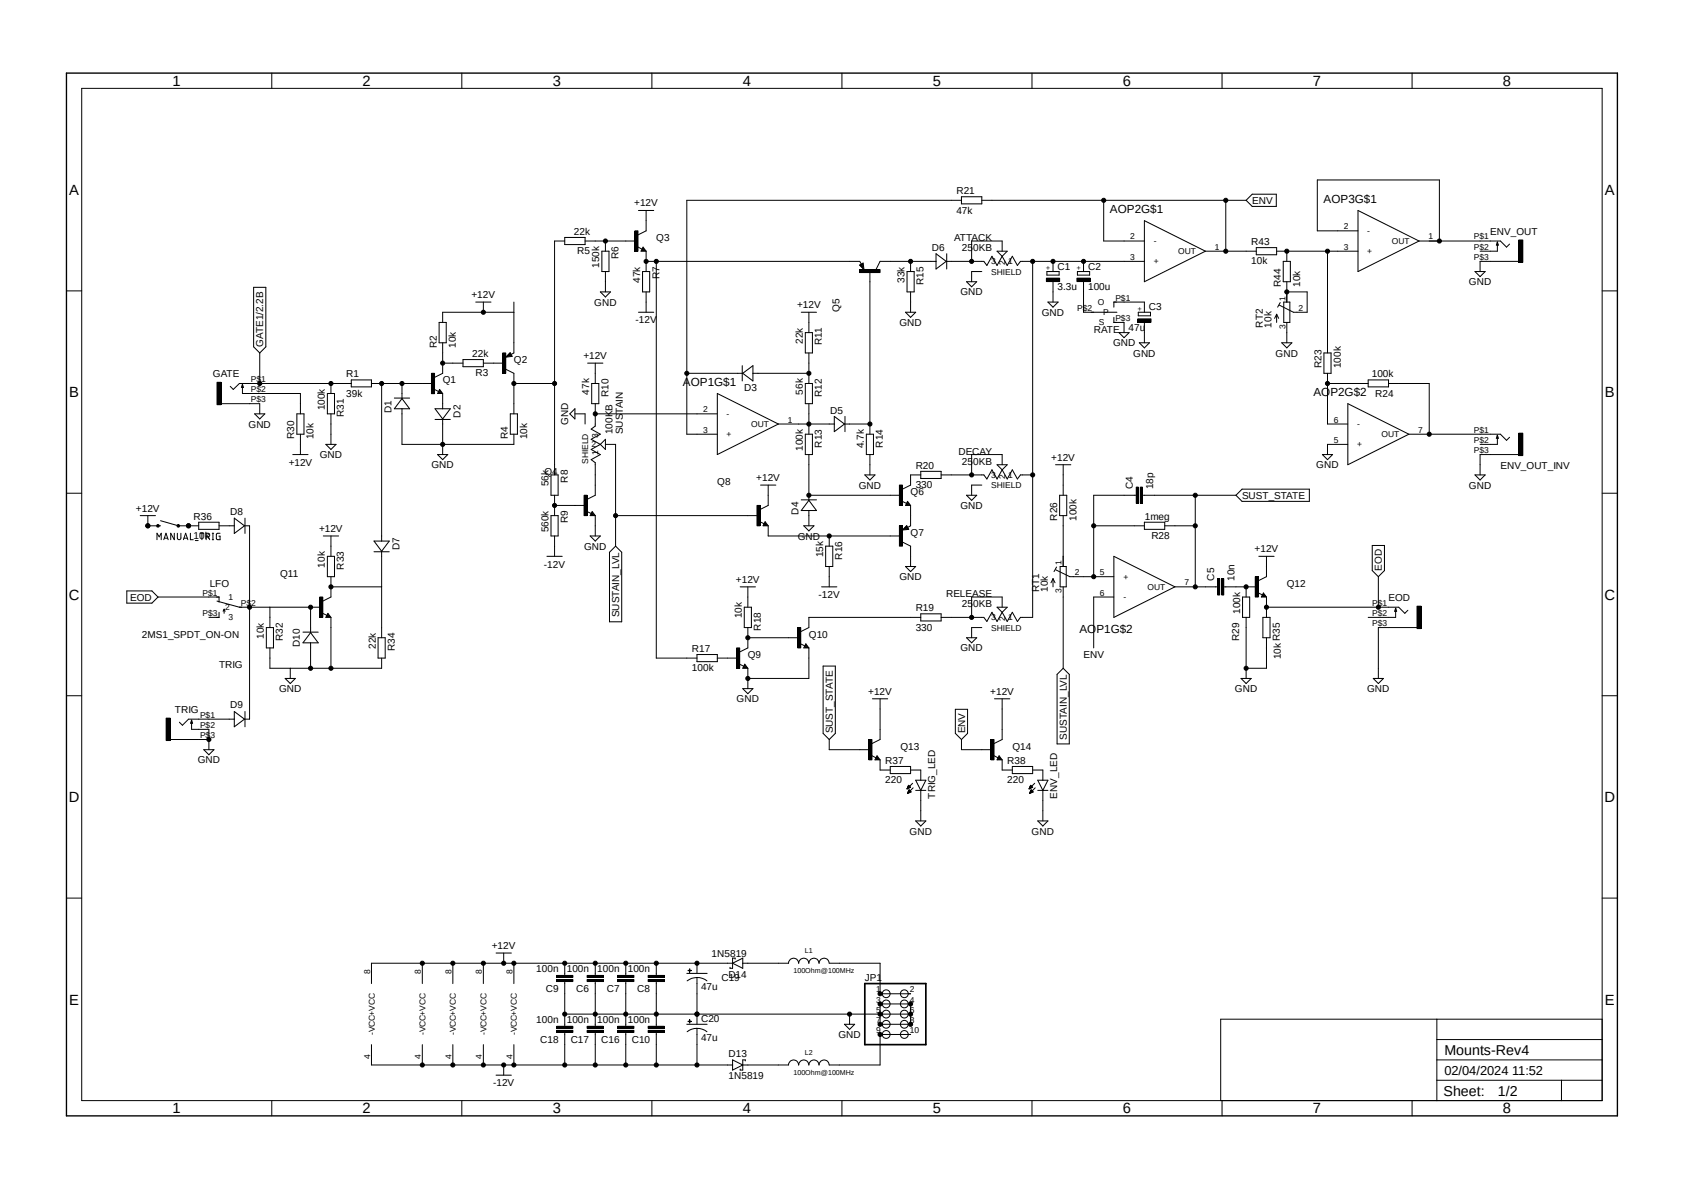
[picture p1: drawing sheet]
<svg xmlns="http://www.w3.org/2000/svg" width="420mm" height="297mm" viewBox="0 0 420 297" stroke-linecap="round" stroke-linejoin="round" font-family="sans-serif">
<path d="M16 17.9l388.2 261.2M404.2 17.9l-388.2 261.2" fill="none" stroke="#fff" stroke-width=".25"/>
<g fill="none" stroke="#000" stroke-width=".25">
<path d="M67.9 18.2v3.9M115.3 18.2v3.9M162.8 18.2v3.9M210.2 18.2v3.9M257.7 18.2v3.9M305.1 18.2v3.9M352.6 18.2v3.9M20.4 22.1h379.6v252.6h-379.6zM141 59.3h5.1v1.7h-5.1zM158.5 57.6h.8v5.1h-.8zM159.4 52.5h3.8M161.3 52.5v5.1l-2 1"/>
<path d="M240.1 50h-68.6v58.4h7.6M240.1 49.1h5.1v1.8h-5.1zM245.2 50h65.9M275.6 50v10.2h10.1M285.7 55.1l15.3 7.6-15.3 7.6zM306.1 50v12.7M311.1 50l1.6-1.5h6v3h-6zM339.1 57.6h-10.2v-12.7h30.5v15.3M339.1 52.5l15.2 7.7-15.2 7.6zM379.2 59.9h1v5.6h-1zM16.6 72.6h3.8M63.3 71.7h3.1v14.9l-1.5 1.5-1.6-1.5z"/>
<path d="M118.8 75.4h3.8M120.7 75.4v2.5M128.3 77.9h-17.8v2.6M128.3 75.4v12.7l-.7 .4M141 60.2h-2.5v58.3M146.1 60.2h12.7M149.9 72.9h2.5l-1.2 1.2zM150.3 62.7h1.8v5.1h-1.8zM151.2 60.2v2.5M151.2 67.8v5.1M159.1 61.6l1.2 .6M159.4 77.9h3.8"/>
<path d="M160.4 67.8h1.8v5.1h-1.8zM160.6 61.7l.7 1h-1.2zM160.6 62.2l.1 .2h-.4l.3-.5 .5 .7h-.8M161.3 62.7v5.1M161.3 72.9v5M161.3 65.2h53.4l.4 .8M163.9 65.2v99.1h10.1M200.1 77.9h3.8M202 77.9v5.1M214.6 66.2l.9-.5 .2 1.6zM214.7 67.3h5.1v.7h-5.1zM215.4 65.9l-.6 .4 .8 .7-.2-1-.3 .3 .2 .3v-.3"/>
<path d="M217.2 67.8v40.6M226.1 77.9h2.5l-1.2 1.3zM226.5 67.8h1.8v5.1h-1.8zM227.4 65.2v2.6M227.4 72.9v5M233.7 65.2h-13.9l-1.1 2.1M233.7 63.3l2.6 1.9-2.6 1.9zM236.4 63.3v3.8M241.3 70.3h2.6l-1.3 1.3zM245.2 67.8h-2.6v2.5M249 62.7h2.5l-1.3 1.3zM250.2 62.7v-2.5h-7.6v5"/>
<path d="M250.2 64l-1.2 2.3-1.3-2.3-1.3 2.3-.7-1.1h-9.4M250.2 64l1.3 2.3 1.3-2.3 1.2 2.3 .8-1.1h30.9M257.9 65.2v88.9h-3.1l-.8 1-1.2-2.3-1.3 2.3-1.3-2.3M261.3 69.4h3.3v.9h-3.3zM261.4 67.8h3.1v.9h-3.1zM261.7 75.4h2.5l-1.3 1.3zM262.9 65.2v2.6M262.9 70.3v5.1M268.9 69.4h3.3v.9h-3.3zM269 67.8h3.1v.9h-3.1zM270.6 70.3v7.6h8.3M270.6 65.2v2.6"/>
<path d="M278.1 79.2v1.3h2.6v2.5M278.1 76.7v-1.3h7.6v2.5M284.1 79.6h3.3v.8h-3.3zM284.2 77.9h3.1v.9h-3.1zM301 62.7h12.7M313.7 61.8h5.1v1.8h-5.1zM318.8 62.7h20.3M318.8 78.4v2.1M318.8 78.4l-.5 1.1M318.8 78.4l.5 1.1M319.7 75.5l-.7 1.2M320.4 65.2h1.8v5.1h-1.8z"/>
<path d="M320.5 75.4h1.6v5.1h-1.6zM321.3 72.9h5.1v5h-3.4l-3.6-1.7M321.3 62.7v2.5M321.3 70.3v5.1M331.5 62.7v25.4M354.3 60.2h20.3l1.6 1.5 .7-.8M368.3 67.8h2.5l-1.2 1.2zM373.9 60.4v2.3h-4.3M373.9 60.4l.2 .8h-.5zM379.2 65.2h-9.6v2.6M400 72.6h3.9M54.2 95.4h1v5.6h-1z"/>
<path d="M60.5 95.9v2.3h14.5v5.1M60.5 95.9l.3 .8h-.5zM64.9 88.1v7.6M81.7 98.2h1.8v5.1h-1.8zM82.6 95.7v2.5M87.7 95.7h-27.9l-1.5 1.5-.8-.8M87.7 94.8h5.1v1.8h-5.1zM92.8 95.7h15.2M95.3 95.7v39.3M98.5 99.4h3.8M100.4 99.5l1.9 2.5h-3.8zM100.4 95.7v3.8"/>
<path d="M107.7 93.2h.8v5.1h-.8zM108.3 97.1l1.3 .6M109.6 80.5h1.8v5.1h-1.8zM109.8 97.2l.7 1h-1.2zM109.8 97.7l.1 .3h-.4l.3-.5 .5 .6h-.8M110.5 85.6v7.6l-2 1M110.5 98.2v3.8M110.5 90.6h5.1M115.6 89.7h5.1v1.8h-5.1zM120.7 90.6h5.1M125.5 88.1h.8v5.1h-.8zM126.3 92.2l2 1v10.1"/>
<path d="M127.3 88.7h-.4l.4-.2 .3 .4-1.1 .1 .8-.8 .4 .7M127.4 88l.5 .9-1.6 .3zM128.3 95.7h10.2M146.7 90.6h3.8M147.7 95.7h1.8v5.1h-1.8zM148.6 90.6v5.1M171.5 93.2h14M179.1 98.2l15.3 7.6-15.3 7.7zM185.3 91.3v3.8M185.5 93.2l2.5-1.9v3.8zM188 93.2h14M201.1 95.7h1.8v5.1h-1.8z"/>
<path d="M201.1 83h1.8v5.1h-1.8zM202 88.1v7.6M279.4 83h2.5l-1.2 1.3zM284.5 85.6h2.5l-1.3 1.2zM285.7 80.5v5.1M320 85.6h2.6l-1.3 1.2zM321.3 80.5v5.1M330.6 88.1h1.8v5.1h-1.8zM331.5 95.7h10.1M331.5 93.2v12.6h5M341.6 94.8h5.1v1.8h-5.1zM346.7 95.7h10.2v12.7"/>
<path d="M55.2 100.8h9.7v2.5M63.6 103.3h2.5l-1.2 1.3zM73.1 113.5h3.8M74.1 103.3h1.8v5.1h-1.8zM75 108.4v5.1M81.4 110.9h2.5l-1.3 1.3zM82.6 103.3v7.6M100.4 102v8.9h27.9v-2.5M108.6 102h3.8l-1.9 2.6zM108.6 104.7h3.8M109.3 113.5h2.5l-1.3 1.2zM110.5 104.6v8.9"/>
<path d="M127.4 103.3h1.8v5.1h-1.8zM137.6 118.5h1.8v5.1h-1.8zM142.3 103.3l1.3-1.3v2.6zM143.6 103.3h2.5v2.5M148.6 103.3h30.5M148.6 100.8v5.5l-1 .8 2.3 1.3-2.3 1.2 2.3 1.3M149.9 110.9l-2.3 1.3 2.3 1.3-2.3 1.2 1 .8v8.1l-2 1M151.2 109.6v2.6l-1.3-1.3zM151.2 110.9h2.5v25.4M194.4 105.8h13.9M201.1 108.4h1.8v5.1h-1.8zM202 100.8v7.6"/>
<path d="M202 113.5v11.4M208.3 103.9l2.6 1.9-2.6 1.9zM210.9 105.8h6.3M211 103.9v3.8M215.9 118.5h2.6l-1.3 1.3zM216.3 108.4h1.8v5.1h-1.8zM217.2 113.5v5M229.9 118.5h-2.5v2.6l-2.1 1M229.9 117.6h5.1v1.8h-5.1zM249 116h2.5l-1.3 1.3zM250.2 116v-2.5h-7.6v5M250.2 117.3l-1.2 2.2-1.3-2.2-1.3 2.2-.7-1h-10.7"/>
<path d="M250.2 117.3l1.3 2.2 1.3-2.2 1.2 2.2 .8-1h3.1M263.6 116h3.8M265.5 116v7.6M330.2 113.5h2.5l-1.2 1.2zM336.5 110.9h-5v2.6M336.5 100.8l15.3 7.6-15.3 7.6zM351.8 108.4h22.8l1.6 1.5 .7-.8M368.3 118.5h2.5l-1.2 1.3zM373.9 108.6v2.3h-4.3M373.9 108.6l.2 .8h-.5zM379.2 108.1h1v5.6h-1zM379.2 113.5h-9.6v5"/>
<path d="M16.6 123.1h3.8M35 128.7h3.8M36.9 128.7v2.5h3.2M39.2 131l.3-.1 .2 .1 .1 .2-.1 .3h-.5zM39.2 134.7v-1.6l.6 .9 .5-.9v1.6M40.1 130l4.4 1.2h5.1M40.9 134.7l.5-1.6 .6 1.6M41.1 134.3h.8M43.5 133.1v1.6l-.9-1.6v1.6M44.3 131l.2-.1 .2 .1 .2 .2-.2 .3h-.4zM44.3 133.1l.1 1.4a.43 .43 0 0 0 .4 .2 .43 .43 0 0 0 .4-.4v-1.2M45.8 134.7l.6-1.6 .5 1.6"/>
<path d="M45.9 134.3h.9M47.5 133.1v1.6h.8M48.8 134.9h.7M49.6 130.3h5.1v1.8h-5.1zM50 133.1h.9M50.4 133.1v1.6M51.5 134l.7-.1a.46 .46 0 0 0 .2-.5 .46 .46 0 0 0-.5-.3h-.4v1.6M52 134l.4 .7M53 134.7h.3M53 133.1h.3M53.2 133.1v1.6M54.7 131.2h3.8"/>
<path d="M54.9 133.1l-.8 .2-.1 1.1 .2 .3h.7v-.9h-.2M58.5 129.3l2.5 1.9-2.5 1.9zM61 131.2h1.3v48.3h-1.3M61.2 129.3v3.8M80.7 133.8h3.8M81.7 138.9h1.8v5h-1.8zM82.6 133.8v5.1M93.4 135h3.8l-1.9 2.6zM93.4 137.7h3.8M95.3 137.6v21.6M136.6 138.9h3.8M137.6 128.7h1.8v5.1h-1.8z"/>
<path d="M138.5 123.6v5.1M138.5 133.8v5.1M138.5 126.2h7.6M145.8 123.6h.8v5.1h-.8zM146.4 127.6l1.3 .6M147.4 133.8h2.5l-1.3 1.2zM147.9 127.7l.7 1h-1.2zM147.9 128.2l.1 .2h-.4l.3-.5 .5 .7h-.8M148.6 128.7v5.1M153.7 136.3l1.5 1.5v17.4h-3v-17.4zM153.7 128.7h35.6M189 126.2h.8v5h-.8z"/>
<path d="M189.6 130.1l1.2 .6M189.9 121.1h3.8M191.1 130.2l.7 1h-1.3zM191.1 130.7l.1 .3h-.4l.3-.5 .5 .6h-.8M191.8 131.2v2.6h33M191.8 121.1v5.1l-2 1M200.1 124.8h3.8M200.7 131.2h2.5l-1.2 1.3zM202 123.6h22.8M202 127.4v3.8M202 124.9l1.9 2.5h-3.8zM206.2 136.3h1.7v5.1h-1.7z"/>
<path d="M207.1 133.8v2.5M224.6 121.1h.7v5.1h-.7zM224.6 131.2h.7v5.1h-.7zM225.1 125.1l1.3 .5M225.3 135.3l2.1 1v5.1M226.4 131.9h-.4l.4-.3 .2 .4-1 .1 .8-.7 .3 .6M226.4 131.2l.5 .9-1.6 .2zM226.6 125.1l.8 1.1h-1.3zM226.6 125.6l.1 .3h-.3l.2-.5 .5 .6h-.7M227.4 126.2v5l-.8 .5M241.3 123.6h2.6l-1.3 1.3zM245.2 121.1h-2.6v2.5"/>
<path d="M264.6 123.6h1.8v5.1h-1.8zM265.5 128.7v12.7M273.1 131.2h12.6M278.1 138.9l15.3 7.6-15.3 7.6zM283.7 121.6h.5v4h-.5zM283.7 123.6h-10.6v20.3M284.7 121.6h.5v4h-.5zM285.2 123.6h23.4M285.7 130.3h5.1v1.8h-5.1zM290.8 131.2h7.6M298.4 123.6v22.9M308.6 123.6l1.5-1.5h16.8v3h-16.8z"/>
<path d="M314.3 138.9h3.8M316.2 138.9v5l-2 1M342.6 136.1h3.1v6.3l-1.5 1.5-1.6-1.5zM400 123.1h3.9M31.7 147.5h6.2l1.6 1.5-1.6 1.5h-6.2zM39.5 149h15.2v1.3M54.2 150l5.6 1.6h20.3M54.7 152.8v1.3h-2.5M56 152.1l-.3 .5M56 152.1l.2 .5M56 152.1v1M66.5 156.6h1.8v5.1h-1.8z"/>
<path d="M67.4 151.6v5M75.6 157.8h3.9M77.6 157.9l1.9 2.5h-3.9zM77.6 151.6v6.3M79.8 149h.8v5.1h-.8zM80.4 153l1.2 .6M81.9 153.1l.7 1h-1.2zM81.9 153.6l.1 .2h-.4l.3-.5 .5 .7h-.8M82.6 146.5h12.7M82.6 143.9v5.1l-2 1M82.6 154.1v12.7M94.4 159.2h1.8v5.1h-1.8z"/>
<path d="M184.8 146.5h3.8M185.8 151.6h1.8v5h-1.8zM186.7 156.6v5.1l-2 1M186.7 146.5v5.1M186.7 159.2h12.7M199.2 156.6h.7v5.1h-.7zM205.1 146.5h3.9M207.1 141.4v5.1M226.1 141.4h2.5l-1.2 1.3zM229.9 154.1h-27.9v2.5l-2.1 1M229.9 153.2h5.1v1.8h-5.1zM241.3 159.2h2.6l-1.3 1.2z"/>
<path d="M245.2 156.6h-2.6v2.6M249 151.6h2.5l-1.3 1.2zM250.2 152.8l-1.2 2.3-1.3-2.3-1.3 2.3-.7-1h-10.7M250.2 151.6v-2.6h-7.6v5.1M262.9 144.4v2.1M262.9 144.4l-.5 1.1M262.9 144.4l.5 1.1M263.6 142.2l3.5 1.7h11M263.8 141.5l-.6 1.2M264.7 141.4h1.5v5.1h-1.5zM265.5 146.5v20.3M278.1 149h-5v12.7"/>
<path d="M293.4 146.5h10.6M304 144.4h.5v4.1h-.5zM305.1 144.4h.5v4.1h-.5zM305.6 146.5h8.1M310.3 149h1.7v5.1h-1.7zM311.1 146.5v2.5M311.1 154.1v15.2M313.4 143.9h.8v5.1h-.8zM314 147.9l1.3 .6M315.3 154.1h1.8v5.1h-1.8zM315.5 148l.7 1h-1.2zM315.5 148.5l.1 .3h-.4l.3-.5 .5 .6h-.8"/>
<path d="M316.2 159.2v7.6h-5.1M316.2 151.6h33l1.6 1.5 .7-.8M316.2 149v5.1M344.2 143.9v7.7M348.5 151.8v2.3h-6.9M348.5 151.8l.2 .8h-.5zM353.8 151.3h1v5.6h-1zM353.8 156.6h-9.6v12.7M16.6 173.7h3.8M41.5 179.2h1v5.6h-1zM47.8 179.7v2.3h4.4v5.1M47.8 179.7l.3 .8h-.5z"/>
<path d="M58.5 177.6l2.5 1.9-2.5 1.9zM58.5 179.5h-11.4l-1.5 1.5-.8-.7M61.2 177.6v3.8M67.4 161.7v5.1h27.9v-2.5M71.2 169.3h2.5l-1.2 1.3zM72.5 166.8v2.5M77.6 160.4v6.4M174 163.4h5.1v1.7h-5.1zM179.1 164.3h5.1M183.9 161.7h.8v5.1h-.8zM184.5 165.7l1.2 .6M185.5 171.9h2.5l-1.3 1.2z"/>
<path d="M186 165.8l.7 1h-1.2zM186 166.3l.1 .2h-.4l.3-.5 .5 .7h-.8M186.7 166.8v5.1M199.7 160.6l1.3 .6M201.2 160.7l.8 1h-1.3zM201.2 161.2l.1 .3h-.3l.2-.5 .5 .6h-.7M202 161.7v7.6h-15.3M205.5 166.2h3.1v16.8l-1.5 1.6-1.6-1.6zM217.8 174.4h3.9M219.8 174.4v10.2l-2.1 1M238.5 177h3.1v6l-1.5 1.6-1.6-1.6zM248.3 174.4h3.8"/>
<path d="M250.2 174.4v10.2l-2 1M263.9 168.3l1.6-1.5 1.5 1.5v17.4h-3.1zM309.9 169.3h2.5l-1.3 1.3zM342.9 169.3h2.5l-1.2 1.3zM400 173.7h3.9M42.5 184.6h9.7M50.9 187.1h2.5l-1.2 1.3zM207.1 184.6v2.5h10.1M217 184.6h.7v5.1h-.7zM217.5 188.5l1.2 .6M219 188.6l.8 1.1h-1.3zM219 189.1l.1 .3h-.4l.3-.5 .5 .6h-.8"/>
<path d="M219.8 189.7v2.5h2.5M222.3 191.3h5.1v1.8h-5.1zM226.5 196.8v.1M226.5 196.8h.2M226.6 196.7h.3M226.6 196.6h.5M226.6 196.5h.7M226.7 196.4h.6M226.7 198h.1M226.7 196.3h.5M226.7 197.9h.3M226.7 197.7h.5"/>
<path d="M226.7 196.3h.4M226.7 197.7h.7M226.8 196.2h.2M226.8 197.6h.6M226.8 196.1h.1M226.8 197.5h.5M226.9 197.4h.3M226.9 197.3h.3M226.9 197.2h.2M227 197.1l.5 .6-.9 .3zM227.4 192.2h2.5v2.5M227.4 196.5l-.5-.5-.4 .9"/>
<path d="M227.4 196.5l-.9 .4M227.9 195.5l-1.4 1.4M228 196.6l-1.4 1.4M228.6 194.7h2.6l-1.3 2.6zM228.6 197.3h2.6M229.9 197.3v7.6M240.1 184.6v2.5h7.6M247.4 184.6h.8v5.1h-.8zM248 188.5l1.2 .6M249.5 188.6l.7 1.1h-1.2zM249.5 189.1l.1 .3h-.4l.3-.5 .5 .6h-.8M250.2 189.7v2.5h2.6"/>
<path d="M252.8 191.3h5.1v1.8h-5.1zM257 196.8v.1M257 196.8h.2M257 196.7h.4M257 196.6h.6M257.1 196.5h.7M257.1 198h.2M257.1 196.4h.7M257.1 197.9h.4M257.2 196.3h.5M257.2 197.7h.5M257.2 196.3h.4"/>
<path d="M257.2 197.7h.7M257.3 196.2h.2M257.3 197.6h.6M257.3 196.1h.1M257.3 197.5h.5M257.3 197.4h.4M257.3 196l.6 .5-.9 .4zM257.4 197.3h.2M257.4 197.2h.2M257.5 197.1l.5 .6-.9 .3zM257.9 192.2h2.5v2.5M258.4 195.5l-1.4 1.4"/>
<path d="M258.5 196.6l-1.4 1.4M259.1 197.3h2.6M259.1 194.7h2.6l-1.3 2.6zM260.4 197.3v7.6M228.6 204.9h2.6l-1.3 1.3zM259.1 204.9h2.6l-1.3 1.3zM16.6 224.2h3.8M123.9 237.9h3.8M125.8 237.9v2.5M183.6 239.4v-.3h-.7v2.6h-.6v-.3M400 224.2h3.9M105.5 240.4v5.1"/>
<path d="M113.1 240.4v5.1M120.7 240.4v5.1M128.3 240.4v5.1M139 243.5h4v.5h-4zM139 244.5h4v.5h-4zM139 256.2h4v.5h-4zM139 257.2h4v.5h-4zM141 240.4v3.1M141 245v11.2M141 257.7v8.1M141 253.1h86.4M146.6 243.5h4.1v.5h-4.1z"/>
<path d="M146.6 244.5h4.1v.5h-4.1zM146.6 256.2h4.1v.5h-4.1zM146.6 257.2h4.1v.5h-4.1zM148.6 240.4v3.1M148.6 245v11.2M148.6 257.7v8.1M154.2 243.5h4.1v.5h-4.1zM154.2 244.5h4.1v.5h-4.1zM154.2 256.2h4.1v.5h-4.1zM154.2 257.2h4.1v.5h-4.1zM156.3 240.4v3.1M156.3 245v11.2"/>
<path d="M156.3 257.7v8.1M161.8 243.5h4.1v.5h-4.1zM161.8 244.5h4.1v.5h-4.1zM161.8 256.2h4.1v.5h-4.1zM161.8 257.2h4.1v.5h-4.1zM163.9 240.4v3.1M163.9 245v11.2M163.9 257.7v8.1M171.5 255.7h5.1M171.5 243h5.1M171.8 242.2l.8 .1zM171.8 254.9l.8 .1z"/>
<path d="M172.2 241.8l.1 .9zM172.2 254.5l.1 .9zM174 244a4 4 0 0 1 2.5 .8M174 244a3.8 3.8 0 0 0-2.4 .8M174 256.7a4 4 0 0 1 2.5 .8M174 256.7a3.8 3.8 0 0 0-2.4 .8M174 240.4v2.6M174 244v11.7M174 256.7v9.1M182.9 240.4h-90.1v5.1M182.9 240.4l2.6-1.3v2.6zM185.5 240.4h11.4a1.27 1.27 0 0 1 1.3-1.3 1.27 1.27 0 0 1 1.2 1.3 1.27 1.27 0 0 1 1.3-1.3 1.27 1.27 0 0 1 1.3 1.3 1.27 1.27 0 0 1 1.2-1.3 1.27 1.27 0 0 1 1.3 1.3 1.27 1.27 0 0 1 1.3-1.3 1.27 1.27 0 0 1 1.3 1.3h12.7v7.6h7.6"/>
<path d="M210.9 255.7h2.5l-1.3 1.2zM212.1 253.1v2.6M219.8 250.6h7.6v5.1h-7.6zM227.4 258.2h-7.6v7.6h-12.7a1.27 1.27 0 0 0-1.3-1.3 1.27 1.27 0 0 0-1.3 1.3 1.27 1.27 0 0 0-1.3-1.3 1.27 1.27 0 0 0-1.2 1.3 1.27 1.27 0 0 0-1.3-1.3 1.27 1.27 0 0 0-1.3 1.3 1.27 1.27 0 0 0-1.2-1.3 1.27 1.27 0 0 0-1.3 1.3h-11.4M358.8 254.4v20.3M358.8 259.5h41.2M400 254.4h-95.2v20.3M67.9 274.7v3.8M92.8 260.7v5.1h90.1M105.5 260.7v5.1M113.1 260.7v5.1M115.3 274.7v3.8"/>
<path d="M120.7 260.7v5.1M123.9 268.4h3.8M125.8 265.8v2.6M128.3 260.7v5.1M162.8 274.7v3.8M182.9 264.5l2.6 1.3-2.6 1.3zM186.1 264.8v-.3h-.6v2.6h-.7v-.3M210.2 274.7v3.8M257.7 274.7v3.8M305.1 274.7v3.8M352.6 274.7v3.8M358.8 264.5h41.2"/>
<path d="M358.8 269.6h41.2M389.9 269.6v5.1"/>
<circle cx="275.6" cy="50" r=".51"/>
<circle cx="306.1" cy="50" r=".51"/>
<circle cx="120.7" cy="77.9" r=".51"/>
<circle cx="151.2" cy="60.2" r=".51"/>
<circle cx="161.3" cy="65.2" r=".51"/>
<circle cx="163.9" cy="65.2" r=".51"/>
<circle cx="227.4" cy="65.2" r=".51"/>
<circle cx="242.6" cy="65.2" r=".51"/>
<circle cx="257.8" cy="65.2" r=".51"/>
<circle cx="262.9" cy="65.2" r=".51"/>
<circle cx="270.5" cy="65.2" r=".51"/>
<circle cx="306.1" cy="62.7" r=".51"/>
<circle cx="321.3" cy="72.9" r=".51"/>
<circle cx="321.3" cy="62.7" r=".51"/>
<circle cx="331.5" cy="62.7" r=".51"/>
<circle cx="359.4" cy="60.2" r=".51"/>
<circle cx="64.9" cy="95.7" r=".51"/>
<circle cx="82.6" cy="95.7" r=".51"/>
<circle cx="95.3" cy="95.7" r=".51"/>
<circle cx="100.4" cy="95.7" r=".51"/>
<circle cx="110.5" cy="90.6" r=".51"/>
<circle cx="128.3" cy="95.7" r=".51"/>
<circle cx="138.5" cy="95.7" r=".51"/>
<circle cx="171.5" cy="93.2" r=".51"/>
<circle cx="202" cy="93.2" r=".51"/>
<circle cx="331.5" cy="95.7" r=".51"/>
<circle cx="110.5" cy="110.9" r=".51"/>
<circle cx="148.6" cy="103.3" r=".51"/>
<circle cx="202" cy="105.8" r=".51"/>
<circle cx="217.2" cy="105.8" r=".51"/>
<circle cx="242.6" cy="118.5" r=".51"/>
<circle cx="257.8" cy="118.5" r=".51"/>
<circle cx="356.9" cy="108.4" r=".51"/>
<circle cx="36.9" cy="131.2" r=".51"/>
<circle cx="47.1" cy="131.2" r=".51"/>
<circle cx="138.5" cy="126.2" r=".51"/>
<circle cx="153.7" cy="128.7" r=".51"/>
<circle cx="202" cy="123.6" r=".51"/>
<circle cx="207" cy="133.8" r=".51"/>
<circle cx="273.1" cy="131.2" r=".51"/>
<circle cx="298.4" cy="131.2" r=".51"/>
<circle cx="298.4" cy="123.6" r=".51"/>
<circle cx="62.3" cy="151.6" r=".51"/>
<circle cx="77.6" cy="151.6" r=".51"/>
<circle cx="82.6" cy="146.5" r=".51"/>
<circle cx="186.7" cy="159.2" r=".51"/>
<circle cx="242.6" cy="154.1" r=".51"/>
<circle cx="273.1" cy="143.9" r=".51"/>
<circle cx="298.4" cy="146.5" r=".51"/>
<circle cx="311.1" cy="146.5" r=".51"/>
<circle cx="316.2" cy="151.6" r=".51"/>
<circle cx="344.2" cy="151.6" r=".51"/>
<circle cx="77.6" cy="166.8" r=".51"/>
<circle cx="82.6" cy="166.8" r=".51"/>
<circle cx="186.7" cy="169.3" r=".51"/>
<circle cx="311.1" cy="166.8" r=".51"/>
<circle cx="52.2" cy="184.6" r=".51"/>
<circle cx="105.4" cy="240.4" r=".51"/>
<circle cx="113.1" cy="240.4" r=".51"/>
<circle cx="120.7" cy="240.4" r=".51"/>
<circle cx="125.8" cy="240.4" r=".51"/>
<circle cx="128.3" cy="240.4" r=".51"/>
<circle cx="141" cy="240.4" r=".51"/>
<circle cx="141" cy="253.1" r=".51"/>
<circle cx="148.6" cy="240.4" r=".51"/>
<circle cx="148.6" cy="253.1" r=".51"/>
<circle cx="156.2" cy="253.1" r=".51"/>
<circle cx="156.2" cy="240.4" r=".51"/>
<circle cx="163.9" cy="240.4" r=".51"/>
<circle cx="163.9" cy="253.1" r=".51"/>
<circle cx="174" cy="240.4" r=".51"/>
<circle cx="174" cy="253.1" r=".51"/>
<circle cx="212.1" cy="253.1" r=".51"/>
<circle cx="219.7" cy="253.1" r=".51"/>
<circle cx="219.7" cy="255.7" r=".51"/>
<circle cx="219.7" cy="248" r=".51"/>
<circle cx="219.7" cy="250.6" r=".51"/>
<circle cx="219.7" cy="258.2" r=".51"/>
<circle cx="221.3" cy="250.6" r=".98"/>
<circle cx="221.3" cy="253.1" r=".98"/>
<circle cx="221.3" cy="258.2" r=".98"/>
<circle cx="221.3" cy="248" r=".98"/>
<circle cx="221.3" cy="255.7" r=".98"/>
<circle cx="225.8" cy="255.7" r=".98"/>
<circle cx="225.8" cy="258.2" r=".98"/>
<circle cx="225.8" cy="248" r=".98"/>
<circle cx="225.8" cy="250.6" r=".98"/>
<circle cx="225.8" cy="253.1" r=".98"/>
<circle cx="227.4" cy="253.1" r=".51"/>
<circle cx="227.4" cy="255.7" r=".51"/>
<circle cx="227.4" cy="250.6" r=".51"/>
<circle cx="105.4" cy="265.8" r=".51"/>
<circle cx="113.1" cy="265.8" r=".51"/>
<circle cx="120.7" cy="265.8" r=".51"/>
<circle cx="125.8" cy="265.8" r=".51"/>
<circle cx="128.3" cy="265.8" r=".51"/>
<circle cx="141" cy="265.8" r=".51"/>
<circle cx="148.6" cy="265.8" r=".51"/>
<circle cx="156.2" cy="265.8" r=".51"/>
<circle cx="163.9" cy="265.8" r=".51"/>
<circle cx="174" cy="265.8" r=".51"/>
</g>
<g fill="#000">
<path d="M158.5 57.6h.8v5.1h-.8z" fill-rule="evenodd"/>
<path d="M379.2 59.9h1v5.6h-1z" fill-rule="evenodd"/>
<path d="M214.7 67.3h5.1v.7h-5.1z" fill-rule="evenodd"/>
<path d="M261.3 69.4h3.3v.9h-3.3z" fill-rule="evenodd"/>
<path d="M268.9 69.4h3.3v.9h-3.3z" fill-rule="evenodd"/>
<path d="M284.1 79.6h3.3v.8h-3.3z" fill-rule="evenodd"/>
<path d="M54.2 95.4h1v5.6h-1z" fill-rule="evenodd"/>
<path d="M107.7 93.2h.8v5.1h-.8z" fill-rule="evenodd"/>
<path d="M125.5 88.1h.8v5.1h-.8z" fill-rule="evenodd"/>
<path d="M379.2 108.1h1v5.6h-1z" fill-rule="evenodd"/>
<path d="M39.2 131l.3-.1 .2 .1 .1 .2-.1 .3h-.5z" fill-rule="evenodd"/>
<path d="M44.3 131l.2-.1 .2 .1 .2 .2-.2 .3h-.4z" fill-rule="evenodd"/>
<path d="M145.8 123.6h.8v5.1h-.8z" fill-rule="evenodd"/>
<path d="M189 126.2h.8v5h-.8z" fill-rule="evenodd"/>
<path d="M224.6 121.1h.7v5.1h-.7z" fill-rule="evenodd"/>
<path d="M224.6 131.2h.7v5.1h-.7z" fill-rule="evenodd"/>
<path d="M283.7 121.6h.5v4h-.5z" fill-rule="evenodd"/>
<path d="M284.7 121.6h.5v4h-.5z" fill-rule="evenodd"/>
<path d="M79.8 149h.8v5.1h-.8z" fill-rule="evenodd"/>
<path d="M199.2 156.6h.7v5.1h-.7z" fill-rule="evenodd"/>
<path d="M304 144.4h.5v4.1h-.5z" fill-rule="evenodd"/>
<path d="M305.1 144.4h.5v4.1h-.5z" fill-rule="evenodd"/>
<path d="M313.4 143.9h.8v5.1h-.8z" fill-rule="evenodd"/>
<path d="M353.8 151.3h1v5.6h-1z" fill-rule="evenodd"/>
<path d="M41.5 179.2h1v5.6h-1z" fill-rule="evenodd"/>
<path d="M183.9 161.7h.8v5.1h-.8z" fill-rule="evenodd"/>
<path d="M217 184.6h.7v5.1h-.7z" fill-rule="evenodd"/>
<path d="M247.4 184.6h.8v5.1h-.8z" fill-rule="evenodd"/>
<path d="M139 243.5h4v.5h-4z" fill-rule="evenodd"/>
<path d="M139 244.5h4v.5h-4z" fill-rule="evenodd"/>
<path d="M139 256.2h4v.5h-4z" fill-rule="evenodd"/>
<path d="M139 257.2h4v.5h-4z" fill-rule="evenodd"/>
<path d="M146.6 243.5h4.1v.5h-4.1z" fill-rule="evenodd"/>
<path d="M146.6 244.5h4.1v.5h-4.1z" fill-rule="evenodd"/>
<path d="M146.6 256.2h4.1v.5h-4.1z" fill-rule="evenodd"/>
<path d="M146.6 257.2h4.1v.5h-4.1z" fill-rule="evenodd"/>
<path d="M154.2 243.5h4.1v.5h-4.1z" fill-rule="evenodd"/>
<path d="M154.2 244.5h4.1v.5h-4.1z" fill-rule="evenodd"/>
<path d="M154.2 256.2h4.1v.5h-4.1z" fill-rule="evenodd"/>
<path d="M154.2 257.2h4.1v.5h-4.1z" fill-rule="evenodd"/>
<path d="M161.8 243.5h4.1v.5h-4.1z" fill-rule="evenodd"/>
<path d="M161.8 244.5h4.1v.5h-4.1z" fill-rule="evenodd"/>
<path d="M161.8 256.2h4.1v.5h-4.1z" fill-rule="evenodd"/>
<path d="M161.8 257.2h4.1v.5h-4.1z" fill-rule="evenodd"/>
<path d="M171.8 242.2l.8 .1z" fill-rule="evenodd"/>
<path d="M171.8 254.9l.8 .1z" fill-rule="evenodd"/>
<path d="M172.2 241.8l.1 .9z" fill-rule="evenodd"/>
<path d="M172.2 254.5l.1 .9z" fill-rule="evenodd"/>
<circle cx="275.6" cy="50" r=".51"/>
<circle cx="306.1" cy="50" r=".51"/>
<circle cx="120.7" cy="77.9" r=".51"/>
<circle cx="151.2" cy="60.2" r=".51"/>
<circle cx="161.3" cy="65.2" r=".51"/>
<circle cx="163.9" cy="65.2" r=".51"/>
<circle cx="227.4" cy="65.2" r=".51"/>
<circle cx="242.6" cy="65.2" r=".51"/>
<circle cx="257.8" cy="65.2" r=".51"/>
<circle cx="262.9" cy="65.2" r=".51"/>
<circle cx="270.5" cy="65.2" r=".51"/>
<circle cx="306.1" cy="62.7" r=".51"/>
<circle cx="321.3" cy="72.9" r=".51"/>
<circle cx="321.3" cy="62.7" r=".51"/>
<circle cx="331.5" cy="62.7" r=".51"/>
<circle cx="359.4" cy="60.2" r=".51"/>
<circle cx="64.9" cy="95.7" r=".51"/>
<circle cx="82.6" cy="95.7" r=".51"/>
<circle cx="95.3" cy="95.7" r=".51"/>
<circle cx="100.4" cy="95.7" r=".51"/>
<circle cx="110.5" cy="90.6" r=".51"/>
<circle cx="128.3" cy="95.7" r=".51"/>
<circle cx="138.5" cy="95.7" r=".51"/>
<circle cx="171.5" cy="93.2" r=".51"/>
<circle cx="202" cy="93.2" r=".51"/>
<circle cx="331.5" cy="95.7" r=".51"/>
<circle cx="110.5" cy="110.9" r=".51"/>
<circle cx="148.6" cy="103.3" r=".51"/>
<circle cx="202" cy="105.8" r=".51"/>
<circle cx="217.2" cy="105.8" r=".51"/>
<circle cx="242.6" cy="118.5" r=".51"/>
<circle cx="257.8" cy="118.5" r=".51"/>
<circle cx="356.9" cy="108.4" r=".51"/>
<circle cx="36.9" cy="131.2" r=".51"/>
<circle cx="47.1" cy="131.2" r=".51"/>
<circle cx="138.5" cy="126.2" r=".51"/>
<circle cx="153.7" cy="128.7" r=".51"/>
<circle cx="202" cy="123.6" r=".51"/>
<circle cx="207" cy="133.8" r=".51"/>
<circle cx="273.1" cy="131.2" r=".51"/>
<circle cx="298.4" cy="131.2" r=".51"/>
<circle cx="298.4" cy="123.6" r=".51"/>
<circle cx="62.3" cy="151.6" r=".51"/>
<circle cx="77.6" cy="151.6" r=".51"/>
<circle cx="82.6" cy="146.5" r=".51"/>
<circle cx="186.7" cy="159.2" r=".51"/>
<circle cx="242.6" cy="154.1" r=".51"/>
<circle cx="273.1" cy="143.9" r=".51"/>
<circle cx="298.4" cy="146.5" r=".51"/>
<circle cx="311.1" cy="146.5" r=".51"/>
<circle cx="316.2" cy="151.6" r=".51"/>
<circle cx="344.2" cy="151.6" r=".51"/>
<circle cx="77.6" cy="166.8" r=".51"/>
<circle cx="82.6" cy="166.8" r=".51"/>
<circle cx="186.7" cy="169.3" r=".51"/>
<circle cx="311.1" cy="166.8" r=".51"/>
<circle cx="52.2" cy="184.6" r=".51"/>
<circle cx="105.4" cy="240.4" r=".51"/>
<circle cx="113.1" cy="240.4" r=".51"/>
<circle cx="120.7" cy="240.4" r=".51"/>
<circle cx="125.8" cy="240.4" r=".51"/>
<circle cx="128.3" cy="240.4" r=".51"/>
<circle cx="141" cy="240.4" r=".51"/>
<circle cx="141" cy="253.1" r=".51"/>
<circle cx="148.6" cy="240.4" r=".51"/>
<circle cx="148.6" cy="253.1" r=".51"/>
<circle cx="156.2" cy="253.1" r=".51"/>
<circle cx="156.2" cy="240.4" r=".51"/>
<circle cx="163.9" cy="240.4" r=".51"/>
<circle cx="163.9" cy="253.1" r=".51"/>
<circle cx="174" cy="240.4" r=".51"/>
<circle cx="174" cy="253.1" r=".51"/>
<circle cx="212.1" cy="253.1" r=".51"/>
<circle cx="219.7" cy="253.1" r=".51"/>
<circle cx="219.7" cy="255.7" r=".51"/>
<circle cx="219.7" cy="248" r=".51"/>
<circle cx="219.7" cy="250.6" r=".51"/>
<circle cx="219.7" cy="258.2" r=".51"/>
<circle cx="227.4" cy="253.1" r=".51"/>
<circle cx="227.4" cy="255.7" r=".51"/>
<circle cx="227.4" cy="250.6" r=".51"/>
<circle cx="105.4" cy="265.8" r=".51"/>
<circle cx="113.1" cy="265.8" r=".51"/>
<circle cx="120.7" cy="265.8" r=".51"/>
<circle cx="125.8" cy="265.8" r=".51"/>
<circle cx="128.3" cy="265.8" r=".51"/>
<circle cx="141" cy="265.8" r=".51"/>
<circle cx="148.6" cy="265.8" r=".51"/>
<circle cx="156.2" cy="265.8" r=".51"/>
<circle cx="163.9" cy="265.8" r=".51"/>
<circle cx="174" cy="265.8" r=".51"/>
</g>
<path d="M215.9 245.5h15.3v15.2h-15.3z" fill="none" stroke="#000" stroke-width=".42"/>
<path d="M16.6 18.2h387.3v260.3h-387.3z" fill="none" stroke="#000" stroke-width=".34"/>
<g font-size="3.7">
<text x="43.1" y="21.5">1</text>
<text x="90.6" y="21.5">2</text>
<text x="138" y="21.5">3</text>
<text x="185.5" y="21.5">4</text>
<text x="232.9" y="21.5">5</text>
<text x="280.4" y="21.5">6</text>
<text x="327.8" y="21.5">7</text>
<text x="375.3" y="21.5">8</text>
<text x="17.3" y="48.6">A</text>
<text x="400.7" y="48.6">A</text>
<text x="17.3" y="99.2">B</text>
<text x="400.7" y="99.2">B</text>
<text x="17.2" y="149.7">C</text>
<text x="400.6" y="149.7">C</text>
<text x="17.2" y="200.2">D</text>
<text x="400.6" y="200.2">D</text>
<text x="17.3" y="250.7">E</text>
<text x="400.7" y="250.7">E</text>
<text x="43.1" y="277.9">1</text>
<text x="90.6" y="277.9">2</text>
<text x="138" y="277.9">3</text>
<text x="185.5" y="277.9">4</text>
<text x="232.9" y="277.9">5</text>
<text x="280.4" y="277.9">6</text>
<text x="327.8" y="277.9">7</text>
<text x="375.3" y="277.9">8</text>
</g>
<g font-size="3.6">
<text x="360.7" y="263.3">Mounts-Rev4</text>
<text x="360.4" y="273.6">Sheet:</text>
<text x="374" y="273.4">1/2</text>
</g>
<text font-size="3.2" x="360.7" y="268.3">02/04/2024 11:52</text>
<g font-size="2.9">
<text x="277.2" y="53.2">AOP2G$1</text>
<text x="330.5" y="50.6">AOP3G$1</text>
<text x="170.5" y="96.3">AOP1G$1</text>
<text x="328" y="98.9">AOP2G$2</text>
<text x="269.5" y="158.1">AOP1G$2</text>
</g>
<g font-size="2.5">
<text x="158.4" y="51.5">+12V</text>
<text x="238.8" y="53.3">47k</text>
<text x="238.8" y="48.5">R21</text>
<text x="312.7" y="50.9">ENV</text>
<text x="143.3" y="58.6">22k</text>
<text x="372.1" y="58.6">ENV_OUT</text>
<text x="144.1" y="63.4">R5</text>
<text x="154.5" y="64.6" transform="rotate(-90 154.5 64.6)">R6</text>
<text x="163.9" y="60.2">Q3</text>
<text x="232.7" y="62.6">D6</text>
<text x="238.2" y="60.2">ATTACK</text>
<text x="240.2" y="62.7">250KB</text>
<text x="312.4" y="66">10k</text>
<text x="312.4" y="61.2">R43</text>
<text x="149.7" y="66.9" transform="rotate(-90 149.7 66.9)">150k</text>
<text x="159.8" y="70.6" transform="rotate(-90 159.8 70.6)">47k</text>
<text x="164.6" y="69.7" transform="rotate(-90 164.6 69.7)">R7</text>
<text x="225.9" y="70.6" transform="rotate(-90 225.9 70.6)">33k</text>
<text x="230.6" y="71.1" transform="rotate(-90 230.6 71.1)">R15</text>
<text x="264.1" y="67.3">C1</text>
<text x="271.7" y="67.3">C2</text>
<text x="319.8" y="71.6" transform="rotate(-90 319.8 71.6)">R44</text>
<text x="324.6" y="71.6" transform="rotate(-90 324.6 71.6)">10k</text>
<text x="366.8" y="71.2">GND</text>
<text x="117.7" y="74.4">+12V</text>
<text x="148.4" y="76.3">GND</text>
<text x="199" y="76.9">+12V</text>
<text x="209.6" y="77.9" transform="rotate(-90 209.6 77.9)">Q5</text>
<text x="239.8" y="73.7">GND</text>
<text x="264.1" y="72.3">3.3u</text>
<text x="271.7" y="72.3">100u</text>
<text x="286.9" y="77.4">C3</text>
<text x="158.7" y="80.7">-12V</text>
<text x="224.6" y="81.4">GND</text>
<text x="260.1" y="78.8">GND</text>
<text x="273.1" y="83">RATE</text>
<text x="281.8" y="82.5">47u</text>
<text x="315.3" y="81.7" transform="rotate(-90 315.3 81.7)">RT2</text>
<text x="317.5" y="81.7" transform="rotate(-90 317.5 81.7)">10k</text>
<text x="65.7" y="86.6" transform="rotate(-90 65.7 86.6)">GATE1/2.2B</text>
<text x="109.1" y="86.8" transform="rotate(-90 109.1 86.8)">R2</text>
<text x="113.8" y="86.8" transform="rotate(-90 113.8 86.8)">10k</text>
<text x="117.9" y="89.1">22k</text>
<text x="145.7" y="89.6">+12V</text>
<text x="200.5" y="85.8" transform="rotate(-90 200.5 85.8)">22k</text>
<text x="205.2" y="86.2" transform="rotate(-90 205.2 86.2)">R11</text>
<text x="277.9" y="86.4">GND</text>
<text x="283" y="89">GND</text>
<text x="318.5" y="89">GND</text>
<text x="53.2" y="94.2">GATE</text>
<text x="86.4" y="94.2">R1</text>
<text x="110.5" y="95.7">Q1</text>
<text x="118.7" y="93.9">R3</text>
<text x="128.3" y="90.6">Q2</text>
<text x="330" y="91.9" transform="rotate(-90 330 91.9)">R23</text>
<text x="334.8" y="91.9" transform="rotate(-90 334.8 91.9)">100k</text>
<text x="342.5" y="94.2">100k</text>
<text x="86.4" y="99">39k</text>
<text x="147.1" y="98.5" transform="rotate(-90 147.1 98.5)">47k</text>
<text x="151.9" y="99.1" transform="rotate(-90 151.9 99.1)">R10</text>
<text x="185.8" y="97.6">D3</text>
<text x="200.5" y="98.5" transform="rotate(-90 200.5 98.5)">56k</text>
<text x="205.2" y="99.1" transform="rotate(-90 205.2 99.1)">R12</text>
<text x="343.4" y="99">R24</text>
<text x="62.1" y="106.7">GND</text>
<text x="81.1" y="102.4" transform="rotate(-90 81.1 102.4)">100k</text>
<text x="85.9" y="104.1" transform="rotate(-90 85.9 104.1)">R31</text>
<text x="97.7" y="103.1" transform="rotate(-90 97.7 103.1)">D1</text>
<text x="115" y="104.2" transform="rotate(-90 115 104.2)">D2</text>
<text x="141.9" y="106.1" transform="rotate(-90 141.9 106.1)">GND</text>
<text x="207.3" y="103.2">D5</text>
<text x="73.5" y="109.6" transform="rotate(-90 73.5 109.6)">R30</text>
<text x="78.3" y="109.6" transform="rotate(-90 78.3 109.6)">10k</text>
<text x="126.8" y="109.6" transform="rotate(-90 126.8 109.6)">R4</text>
<text x="131.6" y="109.6" transform="rotate(-90 131.6 109.6)">10k</text>
<text x="153" y="108.4" transform="rotate(-90 153 108.4)">100KB</text>
<text x="155.5" y="108.4" transform="rotate(-90 155.5 108.4)">SUSTAIN</text>
<text x="200.5" y="112.6" transform="rotate(-90 200.5 112.6)">100k</text>
<text x="205.2" y="111.7" transform="rotate(-90 205.2 111.7)">R13</text>
<text x="215.7" y="111.8" transform="rotate(-90 215.7 111.8)">4.7k</text>
<text x="220.5" y="111.7" transform="rotate(-90 220.5 111.7)">R14</text>
<text x="239.3" y="113.5">DECAY</text>
<text x="72.1" y="116.2">+12V</text>
<text x="79.8" y="114.3">GND</text>
<text x="107.7" y="116.9">GND</text>
<text x="135.9" y="118.5">Q4</text>
<text x="228.6" y="117.1">R20</text>
<text x="240.2" y="116">250KB</text>
<text x="262.5" y="115">+12V</text>
<text x="328.7" y="116.9">GND</text>
<text x="374.7" y="117">ENV_OUT_INV</text>
<text x="137" y="121.3" transform="rotate(-90 137 121.3)">56k</text>
<text x="141.8" y="120.5" transform="rotate(-90 141.8 120.5)">R8</text>
<text x="179.1" y="121.1">Q8</text>
<text x="188.9" y="120.1">+12V</text>
<text x="214.4" y="122">GND</text>
<text x="227.4" y="123.6">Q6</text>
<text x="228.6" y="121.8">330</text>
<text x="282.8" y="122.1" transform="rotate(-90 282.8 122.1)">C4</text>
<text x="287.9" y="122.1" transform="rotate(-90 287.9 122.1)">18p</text>
<text x="310.1" y="124.5">SUST_STATE</text>
<text x="366.8" y="122">GND</text>
<text x="34" y="127.7">+12V</text>
<text x="48.3" y="129.8">R36</text>
<text x="57.4" y="128.6">D8</text>
<text x="141.8" y="130.6" transform="rotate(-90 141.8 130.6)">R9</text>
<text x="199.4" y="128.5" transform="rotate(-90 199.4 128.5)">D4</text>
<text x="239.8" y="127">GND</text>
<text x="264" y="130" transform="rotate(-90 264 130)">R26</text>
<text x="268.8" y="130" transform="rotate(-90 268.8 130)">100k</text>
<text x="285.8" y="129.7">1meg</text>
<text x="48.3" y="134.5">10k</text>
<text x="79.7" y="132.8">+12V</text>
<text x="99.7" y="137.2" transform="rotate(-90 99.7 137.2)">D7</text>
<text x="137" y="132.9" transform="rotate(-90 137 132.9)">560k</text>
<text x="145.8" y="137.2">GND</text>
<text x="199.2" y="134.7">GND</text>
<text x="227.4" y="133.8">Q7</text>
<text x="287.5" y="134.5">R28</text>
<text x="313.3" y="137.8">+12V</text>
<text x="69.9" y="143.9">Q11</text>
<text x="81.1" y="141.6" transform="rotate(-90 81.1 141.6)">10k</text>
<text x="85.9" y="142.2" transform="rotate(-90 85.9 142.2)">R33</text>
<text x="135.8" y="141.6">-12V</text>
<text x="205.5" y="139.1" transform="rotate(-90 205.5 139.1)">15k</text>
<text x="210.3" y="139.7" transform="rotate(-90 210.3 139.7)">R16</text>
<text x="345.1" y="142.4" transform="rotate(-90 345.1 142.4)">EOD</text>
<text x="32.5" y="149.9">EOD</text>
<text x="52.4" y="146.5">LFO</text>
<text x="183.8" y="145.5">+12V</text>
<text x="204.4" y="149.3">-12V</text>
<text x="224.6" y="144.8">GND</text>
<text x="236.2" y="149">RELEASE</text>
<text x="259.5" y="147.7" transform="rotate(-90 259.5 147.7)">RT1</text>
<text x="261.7" y="147.7" transform="rotate(-90 261.7 147.7)">10k</text>
<text x="303.2" y="145" transform="rotate(-90 303.2 145)">C5</text>
<text x="308.2" y="145" transform="rotate(-90 308.2 145)">10n</text>
<text x="321.3" y="146.5">Q12</text>
<text x="154.6" y="154.1" transform="rotate(-90 154.6 154.1)">SUSTAIN_LVL</text>
<text x="185.2" y="154.3" transform="rotate(-90 185.2 154.3)">10k</text>
<text x="228.6" y="152.6">R19</text>
<text x="240.2" y="151.6">250KB</text>
<text x="309.6" y="153.2" transform="rotate(-90 309.6 153.2)">100k</text>
<text x="346.7" y="150">EOD</text>
<text x="35.4" y="159.2">2MS1_SPDT_ON-ON</text>
<text x="65.9" y="159.4" transform="rotate(-90 65.9 159.4)">10k</text>
<text x="70.7" y="160" transform="rotate(-90 70.7 160)">R32</text>
<text x="74.9" y="161.5" transform="rotate(-90 74.9 161.5)">D10</text>
<text x="93.8" y="162" transform="rotate(-90 93.8 162)">22k</text>
<text x="190" y="157.4" transform="rotate(-90 190 157.4)">R18</text>
<text x="202" y="159.2">Q10</text>
<text x="228.6" y="157.4">330</text>
<text x="309.4" y="160" transform="rotate(-90 309.4 160)">R29</text>
<text x="54.7" y="166.8">TRIG</text>
<text x="98.6" y="162.5" transform="rotate(-90 98.6 162.5)">R34</text>
<text x="172.8" y="167.6">100k</text>
<text x="172.8" y="162.8">R17</text>
<text x="186.7" y="164.3">Q9</text>
<text x="239.8" y="162.6">GND</text>
<text x="270.6" y="164.3">ENV</text>
<text x="319.8" y="164.5" transform="rotate(-90 319.8 164.5)">10k R35</text>
<text x="69.7" y="172.8">GND</text>
<text x="216.8" y="173.4">+12V</text>
<text x="247.3" y="173.4">+12V</text>
<text x="308.4" y="172.8">GND</text>
<text x="341.4" y="172.8">GND</text>
<text x="43.7" y="178">TRIG</text>
<text x="57.4" y="176.8">D9</text>
<text x="183.9" y="175.3">GND</text>
<text x="207.9" y="183.1" transform="rotate(-90 207.9 183.1)">SUST_STATE</text>
<text x="241" y="183.1" transform="rotate(-90 241 183.1)">ENV</text>
<text x="266.4" y="184.6" transform="rotate(-90 266.4 184.6)">SUSTAIN_LVL</text>
<text x="49.4" y="190.5">GND</text>
<text x="221" y="190.7">R37</text>
<text x="224.8" y="187.1">Q13</text>
<text x="251.5" y="190.7">R38</text>
<text x="252.8" y="187.1">Q14</text>
<text x="221" y="195.5">220</text>
<text x="251.5" y="195.5">220</text>
<text x="233.5" y="199.3" transform="rotate(-90 233.5 199.3)">TRIG_LED</text>
<text x="264" y="199.3" transform="rotate(-90 264 199.3)">ENV_LED</text>
<text x="227.1" y="208.3">GND</text>
<text x="257.6" y="208.3">GND</text>
<text x="122.8" y="236.9">+12V</text>
<text x="177.7" y="238.8">1N5819</text>
<text x="133.9" y="242.6">100n</text>
<text x="141.5" y="242.6">100n</text>
<text x="149.1" y="242.6">100n</text>
<text x="156.8" y="242.6">100n</text>
<text x="180.1" y="244.9">C19</text>
<text x="181.9" y="244.1">D14</text>
<text x="215.9" y="244.9">JP1</text>
<text x="136.3" y="247.7">C9</text>
<text x="143.9" y="247.7">C6</text>
<text x="151.5" y="247.7">C7</text>
<text x="159.1" y="247.7">C8</text>
<text x="175.1" y="247.1">47u</text>
<text x="133.9" y="255.3">100n</text>
<text x="141.5" y="255.3">100n</text>
<text x="149.1" y="255.3">100n</text>
<text x="156.8" y="255.3">100n</text>
<text x="175.1" y="255">C20</text>
<text x="134.9" y="260.4">C18</text>
<text x="142.5" y="260.4">C17</text>
<text x="150.1" y="260.4">C16</text>
<text x="157.7" y="260.4">C10</text>
<text x="175.1" y="259.8">47u</text>
<text x="181.9" y="263.9">D13</text>
<text x="209.3" y="259.1">GND</text>
<text x="181.9" y="269.2">1N5819</text>
<text x="123.1" y="271.1">-12V</text>
</g>
<g font-size="2.1">
<text x="282.2" y="59.8">2</text>
<text x="335.6" y="57.2">2</text>
<text x="341.4" y="58.4">-</text>
<text x="356.7" y="59.8">1</text>
<text x="368" y="59.8">P$1</text>
<text x="247.5" y="66">3</text>
<text x="251.8" y="66">1</text>
<text x="282.2" y="64.9">3</text>
<text x="288.1" y="66">+</text>
<text x="288.1" y="60.9">-</text>
<text x="294.2" y="63.5">OUT</text>
<text x="303.4" y="62.3">1</text>
<text x="335.6" y="62.3">3</text>
<text x="341.4" y="63.5">+</text>
<text x="347.5" y="60.9">OUT</text>
<text x="368" y="64.9">P$3</text>
<text x="368" y="62.3">P$2</text>
<text x="247.5" y="68.5">SHIELD</text>
<text x="251" y="66.2" transform="rotate(-90 251 66.2)">2</text>
<text x="268.9" y="77.6">P$2</text>
<text x="274.1" y="76.2">O</text>
<text x="278.5" y="75">P$1</text>
<text x="321" y="75" transform="rotate(-90 321 75)">1</text>
<text x="324.2" y="77.6">2</text>
<text x="274.4" y="81.2">S</text>
<text x="275.4" y="78.7">P</text>
<text x="278.5" y="80.1">P$3</text>
<text x="321" y="82" transform="rotate(-90 321 82)">3</text>
<text x="62.7" y="95.3">P$1</text>
<text x="62.7" y="100.4">P$3</text>
<text x="62.7" y="97.9">P$2</text>
<text x="175.6" y="103">2</text>
<text x="181.4" y="104.1">-</text>
<text x="187.5" y="106.6">OUT</text>
<text x="196.7" y="105.5">1</text>
<text x="333" y="105.5">6</text>
<text x="338.9" y="106.6">-</text>
<text x="147.7" y="111.7">2</text>
<text x="149.4" y="113.7" transform="rotate(-90 149.4 113.7)">1</text>
<text x="149.4" y="109.4" transform="rotate(-90 149.4 109.4)">3</text>
<text x="175.6" y="108">3</text>
<text x="181.4" y="109.1">+</text>
<text x="333" y="110.6">5</text>
<text x="338.9" y="111.7">+</text>
<text x="345" y="109.1">OUT</text>
<text x="354.1" y="108">7</text>
<text x="368" y="113.1">P$3</text>
<text x="368" y="108">P$1</text>
<text x="368" y="110.6">P$2</text>
<text x="146.9" y="115.8" transform="rotate(-90 146.9 115.8)">SHIELD</text>
<text x="247.5" y="119.3">3</text>
<text x="251" y="119.5" transform="rotate(-90 251 119.5)">2</text>
<text x="251.8" y="119.3">1</text>
<text x="247.5" y="121.8">SHIELD</text>
<text x="265.1" y="141.1" transform="rotate(-90 265.1 141.1)">1</text>
<text x="268.3" y="143.6">2</text>
<text x="274.6" y="143.6">5</text>
<text x="50.5" y="148.7">P$1</text>
<text x="57" y="149.8">1</text>
<text x="265.1" y="148" transform="rotate(-90 265.1 148)">3</text>
<text x="274.6" y="148.7">6</text>
<text x="280.5" y="144.7">+</text>
<text x="280.5" y="149.8">-</text>
<text x="286.6" y="147.2">OUT</text>
<text x="295.7" y="146.1">7</text>
<text x="50.5" y="153.8">P$3</text>
<text x="56.3" y="152.3">2</text>
<text x="57" y="154.9">3</text>
<text x="60.1" y="151.2">P$2</text>
<text x="247.5" y="154.9">3</text>
<text x="251" y="155.1" transform="rotate(-90 251 155.1)">2</text>
<text x="251.8" y="154.9">1</text>
<text x="342.6" y="151.2">P$1</text>
<text x="342.6" y="153.8">P$2</text>
<text x="247.5" y="157.4">SHIELD</text>
<text x="342.6" y="156.3">P$3</text>
<text x="50" y="179.1">P$1</text>
<text x="50" y="184.2">P$3</text>
<text x="50" y="181.7">P$2</text>
<text x="92.4" y="243.2" transform="rotate(-90 92.4 243.2)">8</text>
<text x="105.1" y="243.2" transform="rotate(-90 105.1 243.2)">8</text>
<text x="112.7" y="243.2" transform="rotate(-90 112.7 243.2)">8</text>
<text x="120.4" y="243.2" transform="rotate(-90 120.4 243.2)">8</text>
<text x="128" y="243.2" transform="rotate(-90 128 243.2)">8</text>
<text x="218.8" y="247.7">1</text>
<text x="218.8" y="250.2">3</text>
<text x="227.2" y="247.7">2</text>
<text x="227.2" y="250.2">4</text>
<text x="218.8" y="252.8">5</text>
<text x="218.8" y="255.3">7</text>
<text x="218.8" y="257.9">9</text>
<text x="227.2" y="252.8">6</text>
<text x="227.2" y="255.3">8</text>
<text x="227.2" y="257.9">10</text>
<text x="93.6" y="258.4" transform="rotate(-90 93.6 258.4)">-VCC+VCC</text>
<text x="106.2" y="258.4" transform="rotate(-90 106.2 258.4)">-VCC+VCC</text>
<text x="113.8" y="258.4" transform="rotate(-90 113.8 258.4)">-VCC+VCC</text>
<text x="121.5" y="258.4" transform="rotate(-90 121.5 258.4)">-VCC+VCC</text>
<text x="129.1" y="258.4" transform="rotate(-90 129.1 258.4)">-VCC+VCC</text>
<text x="92.4" y="264.2" transform="rotate(-90 92.4 264.2)">4</text>
<text x="105.1" y="264.2" transform="rotate(-90 105.1 264.2)">4</text>
<text x="112.7" y="264.2" transform="rotate(-90 112.7 264.2)">4</text>
<text x="120.4" y="264.2" transform="rotate(-90 120.4 264.2)">4</text>
<text x="128" y="264.2" transform="rotate(-90 128 264.2)">4</text>
</g>
<g font-size="1.8">
<text x="262.3" y="67.4" transform="rotate(-90 262.3 67.4)">+</text>
<text x="270" y="67.4" transform="rotate(-90 270 67.4)">+</text>
<text x="285.2" y="77.5" transform="rotate(-90 285.2 77.5)">+</text>
<text x="201" y="237.9">L1</text>
<text x="198.2" y="243">100Ohm@100MHz</text>
<text x="201" y="263.3">L2</text>
<text x="198.2" y="268.4">100Ohm@100MHz</text>
</g>
</svg>
